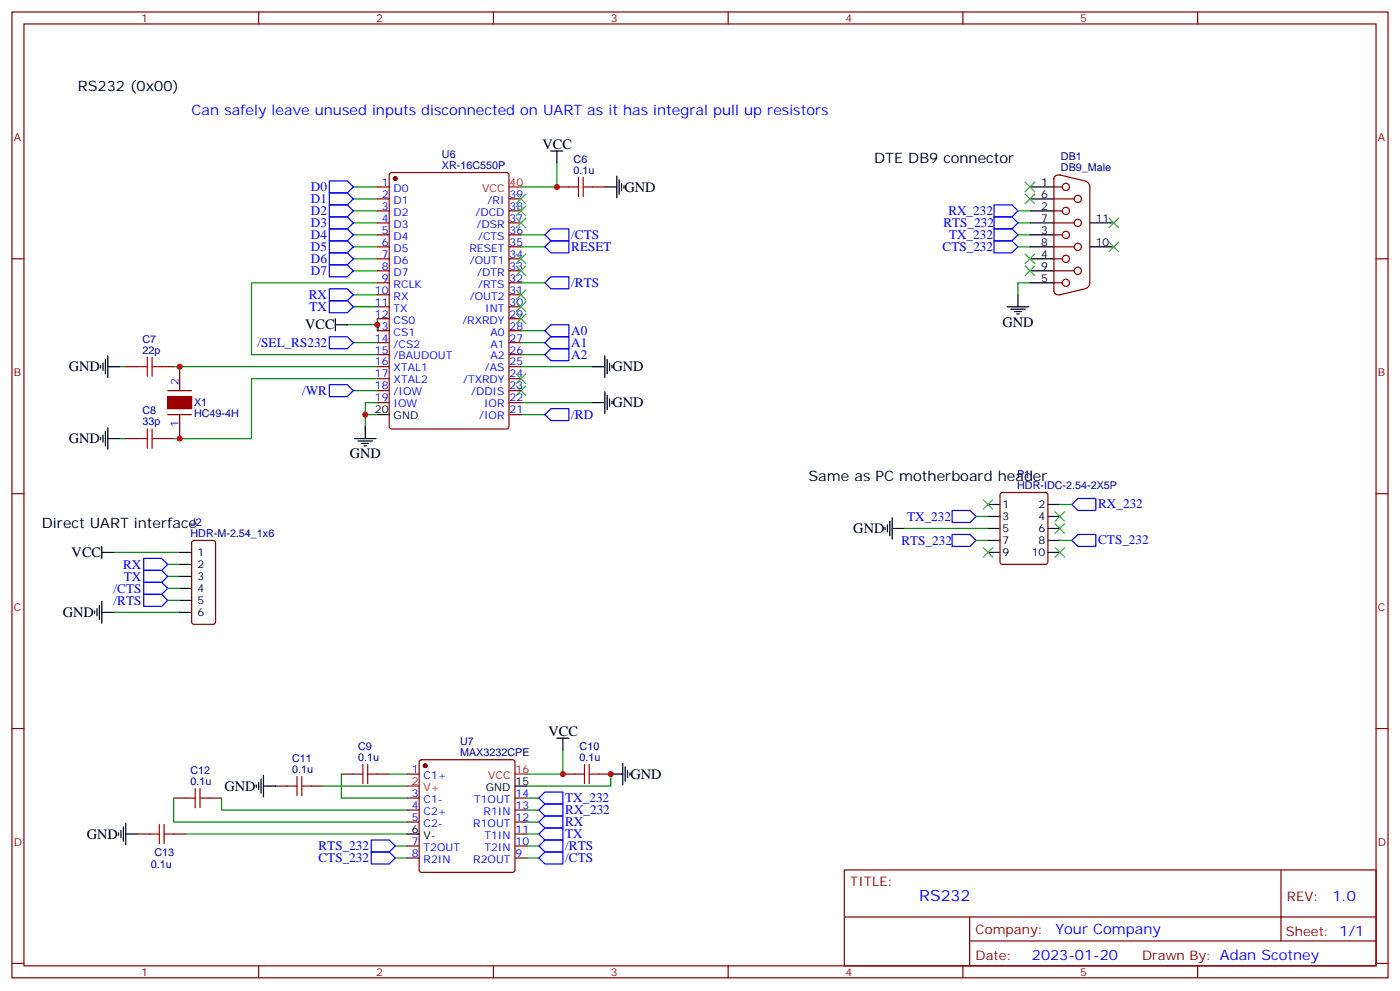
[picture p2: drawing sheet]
<svg xmlns="http://www.w3.org/2000/svg" width="412mm" height="292mm" viewBox="0 0 412 292" stroke-linecap="round" stroke-linejoin="round" font-family="sans-serif">
<g fill="none" stroke="#870000" stroke-width=".35">
<path d="M3.5 3.5h405.4v284.4h-405.4zM7.1 7.1h398.2v277.2h-398.2zM76.2 3.5v3.6M145.3 3.5v3.6M214.5 3.5v3.6M283.6 3.5v3.6M352.8 3.5v3.6M111.1 55h3.6M111.1 58.6h3.6M114.9 51l.5-.2h33.8l.7 .4v74.4l-.4 .6-34.1 .1-.7-.5v-74.3zM149.9 58.6h3.6M164 55h3.6"/>
<path d="M174.6 55h3.6M310.4 55h2.5M310.4 58.6h6M310.4 52.6v33.1M312.2 51.5l7.4 1.8M312.4 51.6a1.31 1.31 0 0 0-1.9 1.1M319.8 53.3a1.77 1.77 0 0 1 1.2 1.7v28.3a1.77 1.77 0 0 1-1.3 1.7M3.5 76.2h3.6M111.1 76.2h3.6M111.1 62.1h3.6M111.1 65.6h3.6M111.1 69.1h3.6"/>
<path d="M111.1 72.7h3.6M111.1 79.7h3.6M149.9 76.2h3.6M149.9 62.1h3.6M149.9 65.6h3.6M149.9 69.1h3.6M149.9 72.7h3.6M149.9 79.7h3.6M310.4 76.2h2.5M310.4 62.1h2.5M310.4 65.6h6M310.4 69.1h2.5"/>
<path d="M310.4 72.7h6M310.4 79.7h6M405.3 76.2h3.6M111.1 83.3h3.6M111.1 86.8h3.6M111.1 90.3h3.6M111.1 93.8h3.6M111.1 97.4h3.6M149.9 83.3h3.6M149.9 86.8h3.6M149.9 90.3h3.6M149.9 93.8h3.6"/>
<path d="M149.9 97.4h3.6M310.4 83.3h2.5M310.5 85.6a1.41 1.41 0 0 0 1.9 1.1M319.6 85l-7.4 1.8M37 107.9h3.6M47.6 107.9h3.6M52.9 107.9v7.1M111.1 107.9h3.6M111.1 100.9h3.6M111.1 104.4h3.6M111.1 111.5h3.6M111.1 115h3.6"/>
<path d="M111.1 118.5h3.6M149.9 107.9h3.6M149.9 100.9h3.6M149.9 104.4h3.6M149.9 111.5h3.6M149.9 115h3.6M149.9 118.5h3.6M37 129.1h3.6M47.6 129.1h3.6M52.9 122.1v7M149.9 122.1h3.6M3.5 145.3h3.6"/>
<path d="M56.7 159.3l.4-.2h5.7l.6 .4 .1 23.6-.5 .6-5.9 .1-.6-.5-.1-23.5zM294.8 145.2l.5-.2h12.7l.6 .4 .1 20.1-.5 .6-12.9 .1-.7-.5v-20zM405.3 145.3h3.6M3.5 214.5h3.6M405.3 214.5h3.6M51.2 234.9h3.5M61.7 234.9h3.6M81.1 231.4h3.6M91.7 231.4h3.5M100.5 227.9h3.6M111.1 227.9h3.6M119.9 227.9h3.6"/>
<path d="M119.9 234.9h3.6M119.9 238.5h3.6M123.7 223.9l.5-.2h26.8l.5 .2 .2 .5v31.7l-.2 .5-.5 .2h-26.8l-.5-.2-.2-.5v-31.7zM151.7 234.9h3.5M151.7 238.5h3.5M165.8 227.9h3.5M176.4 227.9h3.5M40.6 245.5h3.5M51.2 245.5h3.5M119.9 242h3.6M119.9 249.1h3.6M119.9 252.6h3.6"/>
<path d="M151.7 242h3.5M151.7 249.1h3.5M151.7 252.6h3.5M151.7 245.5h3.5M248.7 256.1h156.6v28.2h-156.6zM377.3 256.1v20.9M248.7 270h156.5M285.6 277h119.6M285.6 270v14.1M3.5 283.6h3.6M76.2 284.3v3.6M145.3 284.3v3.6"/>
<path d="M214.5 284.3v3.6M283.6 284.3v3.6M352.8 284.3v3.6M405.3 283.6h3.6"/>
<circle cx="314" cy="55" r="1.06"/>
<circle cx="317.5" cy="58.6" r="1.06"/>
<circle cx="314" cy="76.2" r="1.06"/>
<circle cx="314" cy="69.1" r="1.06"/>
<circle cx="314" cy="62.1" r="1.06"/>
<circle cx="317.5" cy="72.7" r="1.06"/>
<circle cx="317.5" cy="65.6" r="1.06"/>
<circle cx="317.5" cy="79.7" r="1.06"/>
<circle cx="314" cy="83.3" r="1.06"/>
</g>
<g fill="none" stroke="#008700" stroke-width=".35">
<path d="M104.1 58.6h7M104.1 55h7M164 48v7h-10.5M104.1 72.7h7M104.1 79.7h7M104.1 76.2h7M104.1 69.1h7M104.1 65.6h7M104.1 62.1h7M153.5 72.7h7M153.5 69.1h7M299.9 72.7h3.5"/>
<path d="M299.9 69.1h3.5M299.9 65.6h3.5M299.9 62.1h3.5M102.3 95.6h8.8M104.1 90.3h7M104.1 86.8h7M111.1 83.3h-37v21.1h37M111.1 93.8v3.6M153.5 97.4h7M153.5 83.3h7M303.4 83.3h-3.5v3.5M35.3 107.9h1.7"/>
<path d="M51.2 107.9h59.9M104.1 115h7M104.1 100.9h7M111.1 118.5h-3.5v3.6M111.1 111.5h-37v17.6h-22.9M153.5 107.9h21.1M153.5 118.5h21.1M153.5 100.9h7M153.5 104.4h7M35.3 129.1h1.7M111.1 122.1h-3.5v3.5M153.5 122.1h7"/>
<path d="M266.3 155.6h24.7M287.5 159.1h3.5M287.5 152h3.5M312.2 148.5h3.5M312.2 159.1h3.5M33.5 162.6h19.4M49.4 169.7h3.5M49.4 166.2h3.5M49.4 173.2h3.5M49.4 176.7h3.5M33.5 180.3h19.4M51.2 234.9v7.1h68.7"/>
<path d="M65.3 234.9v3.6h54.6M95.2 231.4h24.7M100.5 227.9v7h19.4M114.7 227.9h5.2M155.2 234.9h3.5M155.2 238.5h3.5M165.8 220.8v7.1h-10.6M179.9 227.9v3.5h-24.7M54.7 245.5h65.2M116.4 249.1h3.5M116.4 252.6h3.5M155.2 245.5h3.5"/>
<path d="M155.2 242h3.5M155.2 249.1h3.5M155.2 252.6h3.5"/>
</g>
<g fill="none" stroke="#000" stroke-width=".35">
<path d="M162.3 44.5h3.5M164 44.5v3.5M178.2 55h3.5M181.7 51.9v6.3M182.4 52.9v4.3M183.1 54v2.1M183.8 54.7v.7M303.4 55h7M303.4 58.6h7M303.4 62.1h7M303.4 69.1h7M303.4 76.2h7"/>
<path d="M303.4 65.6h7M303.4 72.7h7M303.4 79.7h7M321 65.6h7.1M321 72.7h7.1M98.8 95.6h3.5M98.8 93.8v3.6M296.7 90.3h6.3M297.7 91h4.3M298.8 91.7h2.1M299.5 92.4h.7M299.9 86.8v3.5"/>
<path d="M303.4 83.3h7M29.6 107.6v.7M30.3 106.9v2.1M31 105.8v4.3M31.7 107.9h3.6M31.7 104.8v6.3M174.6 107.9h3.6M174.6 118.5h3.6M178.2 104.8v6.3M178.2 115.4v6.3M178.9 105.8v4.3M178.9 116.4v4.3"/>
<path d="M179.6 106.9v2.1M179.6 117.5v2.1M180.3 107.6v.7M180.3 118.2v.7M29.6 128.8v.7M30.3 128.1v2.1M31 127v4.2M31.7 129.1h3.6M31.7 125.9v6.4M104.4 129.1h6.4M105.5 129.8h4.2M106.5 130.5h2.2"/>
<path d="M107.2 131.2h.7M107.6 125.6v3.5M111.1 122.1h3.6M260.7 155.2v.7M261.4 154.5v2.1M262.1 153.5v4.2M262.8 155.6h3.5M262.8 152.4v6.4M291 148.5h3.6M291 152h3.6M291 155.6h3.6M291 159.1h3.6"/>
<path d="M308.7 148.5h3.5M308.7 152h3.5M308.7 155.6h3.5M308.7 159.1h3.5M27.9 179.9v.7M28.6 179.2v2.1M29.3 178.2v4.2M30 160.9v3.5M30 177.1v6.3M30 162.6h3.5M52.9 162.6h3.5M52.9 166.2h3.5"/>
<path d="M52.9 169.7h3.5M52.9 173.2h3.5M52.9 176.7h3.5M291 162.6h3.6M308.7 162.6h3.5M30 180.3h3.5M52.9 180.3h3.5M164 217.3h3.6M165.8 217.3v3.5M75.5 231.1v.7M76.2 230.4v2.1M76.9 229.3v4.2"/>
<path d="M77.6 231.4h3.5M77.6 228.2v6.4M151.7 231.4h3.5M179.9 227.9h3.5M183.4 224.7v6.4M184.1 225.8v4.2M184.9 226.8v2.2M185.6 227.5v.7M34.9 245.2v.7M35.6 244.5v2.1M36.3 243.4v4.2M37 245.5h3.6"/>
<path d="M37 242.4v6.3M119.9 245.5h3.6"/>
</g>
<g fill="none" stroke="#00f" stroke-width=".35">
<path d="M97 56.8h5.3l1.8 1.8-1.8 1.7h-5.3zM97 53.3h5.3l1.8 1.7-1.8 1.8h-5.3zM97 78h5.3l1.8 1.7-1.8 1.8h-5.3zM97 74.4h5.3l1.8 1.8-1.8 1.8h-5.3zM97 70.9h5.3l1.8 1.8-1.8 1.7h-5.3zM97 67.4h5.3l1.8 1.7-1.8 1.8h-5.3zM97 63.9h5.3l1.8 1.7-1.8 1.8h-5.3zM97 60.3h5.3l1.8 1.8-1.8 1.8h-5.3zM160.5 72.7l1.8-1.8h5.3v3.5h-5.3zM160.5 69.1l1.8-1.7h5.3v3.5h-5.3zM292.8 60.3h5.3l1.8 1.8-1.8 1.8h-5.3zM292.8 67.4h5.3l1.8 1.7-1.8 1.8h-5.3z"/>
<path d="M292.8 63.9h5.3l1.8 1.7-1.8 1.8h-5.3zM292.8 70.9h5.3l1.8 1.8-1.8 1.7h-5.3zM97 99.1h5.3l1.8 1.8-1.8 1.8h-5.3zM97 88.5h5.3l1.8 1.8-1.8 1.8h-5.3zM97 85h5.3l1.8 1.8-1.8 1.7h-5.3zM160.5 97.4l1.8-1.8h5.3v3.5h-5.3zM160.5 83.3l1.8-1.8h5.3v3.5h-5.3zM97 113.2h5.3l1.8 1.8-1.8 1.8h-5.3zM160.5 104.4l1.8-1.7h5.3v3.5h-5.3zM160.5 100.9l1.8-1.8h5.3v3.6h-5.3zM160.5 122.1l1.8-1.8h5.3v3.5h-5.3zM280.5 157.3h5.3l1.7 1.8-1.7 1.8h-5.3z"/>
<path d="M280.5 150.3h5.3l1.7 1.7-1.7 1.8h-5.3zM315.7 159.1l1.8-1.8h5.3v3.6h-5.3zM317.5 146.8h5.3v3.5h-5.3l-1.8-1.8zM42.3 167.9h5.3l1.8 1.8-1.8 1.7h-5.3zM42.3 164.4h5.3l1.8 1.8-1.8 1.7h-5.3zM42.3 171.4h5.3l1.8 1.8-1.8 1.8h-5.3zM42.3 175h5.3l1.8 1.7-1.8 1.8h-5.3zM158.7 234.9l1.8-1.7h5.3v3.5h-5.3zM158.7 238.5l1.8-1.8h5.3v3.5h-5.3zM109.4 247.3h5.3l1.7 1.8-1.7 1.7h-5.3zM109.4 250.8h5.3l1.7 1.8-1.7 1.8h-5.3zM158.7 245.5l1.8-1.7h5.3v3.5h-5.3z"/>
<path d="M158.7 249.1l1.8-1.8h5.3v3.5h-5.3zM158.7 242l1.8-1.8h5.3v3.6h-5.3zM158.7 252.6l1.8-1.8h5.3v3.6h-5.3z"/>
</g>
<g fill="none" stroke="#3c3" stroke-width=".35">
<path d="M152 57.2l2.9 2.8M154.9 57.2l-2.9 2.8M302 53.6l2.8 2.8M302 57.2l2.8 2.8M304.8 53.6l-2.8 2.8M304.8 57.2l-2.8 2.8M152 74.8l2.9 2.8M152 60.7l2.9 2.8M152 64.2l2.9 2.8M152 78.3l2.9 2.8M154.9 74.8l-2.9 2.8M154.9 60.7l-2.9 2.8"/>
<path d="M154.9 64.2l-2.9 2.8M154.9 78.3l-2.9 2.8M302 74.8l2.8 2.8M302 78.3l2.8 2.8M304.8 74.8l-2.8 2.8M304.8 78.3l-2.8 2.8M326.7 64.2l2.8 2.8M326.7 71.3l2.8 2.8M329.5 64.2l-2.8 2.8M329.5 71.3l-2.8 2.8M152 85.4l2.9 2.8M152 92.4l2.9 2.8"/>
<path d="M152 88.9l2.9 2.8M154.9 85.4l-2.9 2.8M154.9 92.4l-2.9 2.8M154.9 88.9l-2.9 2.8M152 113.6l2.9 2.8M152 110.1l2.9 2.8M154.9 113.6l-2.9 2.8M154.9 110.1l-2.9 2.8M289.6 147.1l2.9 2.8M292.5 147.1l-2.9 2.8M310.8 150.6l2.8 2.9M310.8 154.2l2.8 2.8"/>
<path d="M313.6 150.6l-2.8 2.9M313.6 154.2l-2.8 2.8M289.6 161.2l2.9 2.8M292.5 161.2l-2.9 2.8M310.8 161.2l2.8 2.8M313.6 161.2l-2.8 2.8"/>
</g>
<g fill="none" stroke="#a10000" stroke-width=".35">
<path d="M167.6 55h2.8M170.4 52.2v5.7M171.8 55h2.8M171.8 52.2v5.7M40.6 107.9h2.8M43.4 105.1v5.7M44.8 105.1v5.7M44.8 107.9h2.8M40.6 129.1h2.8M43.4 126.3v5.6M44.8 129.1h2.8M44.8 126.3v5.6"/>
<path d="M54.7 234.9h2.8M57.5 232.1v5.7M58.9 234.9h2.8M58.9 232.1v5.7M84.7 231.4h2.8M87.5 228.6v5.6M88.9 231.4h2.8M88.9 228.6v5.6M104.1 227.9h2.8M106.9 225.1v5.6M108.3 227.9h2.8M108.3 225.1v5.6"/>
<path d="M169.3 227.9h2.9M172.2 225.1v5.6M173.6 227.9h2.8M173.6 225.1v5.6M44.1 245.5h2.8M46.9 242.7v5.7M48.3 245.5h2.9M48.3 242.7v5.7"/>
</g>
<path d="M49.4 115h7M49.4 122.1h7" fill="none" stroke="#900" stroke-width=".35"/>
<path d="M49.4 116.8h7v3.5h-7z" fill="#900" stroke="#900" stroke-width=".35"/>
<g fill="#870000" stroke="#870000" stroke-width=".35">
<circle cx="116.4" cy="52.6" r=".53"/>
<circle cx="125.2" cy="225.4" r=".53"/>
</g>
<path d="M149.9 55h3.6M119.9 231.4h3.6M151.7 227.9h3.5" fill="none" stroke="#f00" stroke-width=".35"/>
<g fill="#c00">
<circle cx="107.6" cy="122.1" r=".88"/>
<circle cx="52.9" cy="129.1" r=".88"/>
<circle cx="52.9" cy="107.9" r=".88"/>
<circle cx="111.1" cy="95.6" r=".88"/>
<circle cx="164" cy="55" r=".88"/>
<circle cx="165.8" cy="227.9" r=".88"/>
<circle cx="179.9" cy="227.9" r=".88"/>
</g>
<text font-size="4.6" fill="#00f" x="270.8" y="265.1">RS232</text>
<g font-size="4.2">
<text x="22.9" y="26.8">RS232 (0x00)</text>
<text x="159.8" y="43.7">VCC</text>
<text x="257.5" y="48">DTE DB9 connector</text>
<text x="184" y="56.4">GND</text>
<text x="89.9" y="96.9">VCC</text>
<text x="295.3" y="96.3">GND</text>
<text x="20.3" y="109.3">GND</text>
<text x="180.4" y="109.3">GND</text>
<text x="180.4" y="119.9">GND</text>
<text x="20.3" y="130.4">GND</text>
<text x="103" y="134.8">GND</text>
<text x="238.1" y="141.5">Same as PC motherboard header</text>
<text x="12.3" y="155.6">Direct UART interface</text>
<text x="251.4" y="156.9">GND</text>
<text x="21.1" y="164">VCC</text>
<text x="18.5" y="181.6">GND</text>
<text x="161.6" y="216.6">VCC</text>
<text x="66.1" y="232.8">GND</text>
<text x="185.7" y="229.3">GND</text>
<text x="25.6" y="246.9">GND</text>
</g>
<g font-size="4.2" fill="#00f">
<text x="56.4" y="33.9">Can safely leave unused inputs disconnected on UART as it has integral pull up resistors</text>
<text x="392.5" y="265.4">1.0</text>
<text x="310.9" y="274.9">Your Company</text>
<text x="304" y="282.7">2023-01-20</text>
</g>
<g font-size="3.9" fill="#00f">
<text x="91.6" y="59.8">D1</text>
<text x="91.6" y="56.3">D0</text>
<text x="91.6" y="63.3">D2</text>
<text x="279.4" y="63.3">RX_232</text>
<text x="91.6" y="70.4">D4</text>
<text x="91.6" y="66.9">D3</text>
<text x="168.3" y="70.3">/CTS</text>
<text x="277.9" y="66.9">RTS_232</text>
<text x="279.6" y="70.4">TX_232</text>
<text x="91.6" y="77.4">D6</text>
<text x="91.6" y="73.9">D5</text>
<text x="168.3" y="73.8">RESET</text>
<text x="277.7" y="73.9">CTS_232</text>
<text x="91.6" y="81">D7</text>
<text x="91" y="88">RX</text>
<text x="168.3" y="84.4">/RTS</text>
<text x="91.1" y="91.6">TX</text>
<text x="168.3" y="98.5">A0</text>
<text x="75.9" y="102.1">/SEL_RS232</text>
<text x="168.3" y="105.6">A2</text>
<text x="168.3" y="102">A1</text>
<text x="89" y="116.3">/WR</text>
<text x="168.3" y="123.2">/RD</text>
<text x="323.5" y="149.7">RX_232</text>
<text x="267.2" y="153.3">TX_232</text>
<text x="265.6" y="160.4">RTS_232</text>
<text x="323.5" y="160.2">CTS_232</text>
<text x="36.3" y="167.4">RX</text>
<text x="36.5" y="170.9">TX</text>
<text x="33.5" y="174.5">/CTS</text>
<text x="33.5" y="178">/RTS</text>
<text x="166.5" y="236.1">TX_232</text>
<text x="166.5" y="239.6">RX_232</text>
<text x="166.5" y="243.2">RX</text>
<text x="93.8" y="250.3">RTS_232</text>
<text x="166.5" y="246.7">TX</text>
<text x="166.5" y="250.2">/RTS</text>
<text x="93.8" y="253.8">CTS_232</text>
<text x="166.5" y="253.7">/CTS</text>
</g>
<g font-size="3.9" fill="#800">
<text x="250.5" y="260.7">TITLE:</text>
<text x="379.1" y="265.4">REV:</text>
<text x="287.4" y="274.9">Company:</text>
<text x="378.7" y="275.5">Sheet: 1/1</text>
<text x="287.4" y="282.6">Date:</text>
<text x="336.4" y="282.7">Drawn By: Adan Scotney</text>
</g>
<g font-size="3.2" fill="#800">
<text x="41.6" y="6.5">1</text>
<text x="110.8" y="6.5">2</text>
<text x="179.9" y="6.5">3</text>
<text x="249.1" y="6.5">4</text>
<text x="318.2" y="6.5">5</text>
<text x="4.1" y="41.6">A</text>
<text x="405.9" y="41.6">A</text>
<text x="4.1" y="110.8">B</text>
<text x="405.9" y="110.8">B</text>
<text x="4.1" y="179.9">C</text>
<text x="405.9" y="179.9">C</text>
<text x="4.1" y="249.1">D</text>
<text x="405.9" y="249.1">D</text>
<text x="41.6" y="287.3">1</text>
<text x="110.8" y="287.3">2</text>
<text x="179.9" y="287.3">3</text>
<text x="249.1" y="287.3">4</text>
<text x="318.2" y="287.3">5</text>
</g>
<g font-size="3.2" fill="#000080">
<text x="130.2" y="46.6">U6</text>
<text x="169" y="48">C6</text>
<text x="312.5" y="47.2">DB1</text>
<text x="130.2" y="49.7">XR-16C550P</text>
<text x="169" y="51.2">0.1u</text>
<text x="312.5" y="50.4">DB9_Male</text>
<text x="42" y="100.8">C7</text>
<text x="42" y="104.1">22p</text>
<text x="57.1" y="119.7">X1</text>
<text x="42" y="125.2">33p</text>
<text x="42" y="122">C8</text>
<text x="57.1" y="122.9">HC49-4H</text>
<text x="299.6" y="143.9">HDR-IDC-2.54-2X5P</text>
<text x="299.6" y="140.8">P1</text>
<text x="56.1" y="154.8">J2</text>
<text x="56.1" y="158">HDR-M-2.54_1x6</text>
<text x="105.5" y="220.8">C9</text>
<text x="135.5" y="219.4">U7</text>
<text x="170.7" y="220.8">C10</text>
<text x="56.1" y="227.9">C12</text>
<text x="86.1" y="227.5">0.1u</text>
<text x="86.1" y="224.4">C11</text>
<text x="105.5" y="224">0.1u</text>
<text x="135.5" y="222.6">MAX3232CPE</text>
<text x="170.7" y="224">0.1u</text>
<text x="56.1" y="231.1">0.1u</text>
<text x="45.5" y="252">C13</text>
<text x="44.4" y="255.5">0.1u</text>
</g>
<g font-size="3.2" fill="#00f">
<text x="112.5" y="54.7">1</text>
<text x="112.5" y="58.2">2</text>
<text x="116" y="56.4">D0</text>
<text x="116" y="60">D1</text>
<text x="143.6" y="60">/RI</text>
<text x="150.1" y="58.2">39</text>
<text x="112.5" y="61.7">3</text>
<text x="112.5" y="65.3">4</text>
<text x="116" y="63.5">D2</text>
<text x="140.1" y="63.5">/DCD</text>
<text x="150.1" y="65.3">37</text>
<text x="150.1" y="61.7">38</text>
<text x="112.5" y="68.8">5</text>
<text x="116" y="67">D3</text>
<text x="116" y="70.6">D4</text>
<text x="140.4" y="67">/DSR</text>
<text x="140.8" y="70.6">/CTS</text>
<text x="150.1" y="68.8">36</text>
<text x="112.5" y="72.3">6</text>
<text x="112.5" y="75.8">7</text>
<text x="116" y="74.1">D5</text>
<text x="116" y="77.6">D6</text>
<text x="138.3" y="74.1">RESET</text>
<text x="138.4" y="77.6">/OUT1</text>
<text x="150.1" y="75.8">34</text>
<text x="150.1" y="72.3">35</text>
<text x="112.5" y="79.4">8</text>
<text x="112.5" y="82.9">9</text>
<text x="116" y="81.1">D7</text>
<text x="140.6" y="81.1">/DTR</text>
<text x="150.1" y="82.9">32</text>
<text x="150.1" y="79.4">33</text>
<text x="110.4" y="86.4">10</text>
<text x="110.4" y="90">11</text>
<text x="116" y="84.7">RCLK</text>
<text x="116" y="88.2">RX</text>
<text x="138.4" y="88.2">/OUT2</text>
<text x="140.9" y="84.7">/RTS</text>
<text x="150.1" y="90">30</text>
<text x="150.1" y="86.4">31</text>
<text x="110.4" y="93.5">12</text>
<text x="116" y="91.7">TX</text>
<text x="116" y="95.2">CS0</text>
<text x="136.2" y="95.2">/RXRDY</text>
<text x="143" y="91.7">INT</text>
<text x="150.1" y="93.5">29</text>
<text x="110.4" y="97">13</text>
<text x="110.4" y="100.5">14</text>
<text x="116" y="98.8">CS1</text>
<text x="144.4" y="98.8">A0</text>
<text x="150.1" y="100.5">27</text>
<text x="150.1" y="97">28</text>
<text x="110.4" y="104.1">15</text>
<text x="110.4" y="107.6">16</text>
<text x="116" y="102.3">/CS2</text>
<text x="116" y="105.8">/BAUDOUT</text>
<text x="144.4" y="105.8">A2</text>
<text x="144.4" y="102.3">A1</text>
<text x="150.1" y="107.6">25</text>
<text x="150.1" y="104.1">26</text>
<text x="52.6" y="113.2" transform="rotate(-90 52.6 113.2)">2</text>
<text x="110.4" y="111.1">17</text>
<text x="116" y="109.4">XTAL1</text>
<text x="116" y="112.9">XTAL2</text>
<text x="136.5" y="112.9">/TXRDY</text>
<text x="142.8" y="109.4">/AS</text>
<text x="150.1" y="111.1">24</text>
<text x="110.4" y="114.7">18</text>
<text x="110.4" y="118.2">19</text>
<text x="116" y="116.4">/IOW</text>
<text x="116" y="119.9">IOW</text>
<text x="138.8" y="116.4">/DDIS</text>
<text x="142.6" y="119.9">IOR</text>
<text x="150.1" y="118.2">22</text>
<text x="150.1" y="114.7">23</text>
<text x="52.6" y="125.8" transform="rotate(-90 52.6 125.8)">1</text>
<text x="141.1" y="123.5">/IOR</text>
<text x="150.1" y="121.7">21</text>
<text x="121.3" y="227.5">1</text>
<text x="124.8" y="229.3">C1+</text>
<text x="121.3" y="234.6">3</text>
<text x="121.3" y="238.1">4</text>
<text x="124.8" y="236.4">C1-</text>
<text x="124.8" y="239.9">C2+</text>
<text x="139.6" y="236.4">T1OUT</text>
<text x="142.5" y="239.9">R1IN</text>
<text x="151.9" y="238.1">13</text>
<text x="151.9" y="234.6">14</text>
<text x="121.3" y="241.7">5</text>
<text x="124.8" y="243.4">C2-</text>
<text x="139.4" y="243.4">R1OUT</text>
<text x="151.9" y="245.2">11</text>
<text x="151.9" y="241.7">12</text>
<text x="121.3" y="248.7">7</text>
<text x="124.8" y="250.5">T2OUT</text>
<text x="142.7" y="250.5">T2IN</text>
<text x="142.7" y="246.9">T1IN</text>
<text x="151.9" y="248.7">10</text>
<text x="121.3" y="252.2">8</text>
<text x="124.8" y="254">R2IN</text>
<text x="139.4" y="254">R2OUT</text>
<text x="151.9" y="252.2">9</text>
</g>
<g font-size="3.2" fill="#f00">
<text x="142" y="56.4">VCC</text>
<text x="150.1" y="54.7">40</text>
<text x="151.9" y="227.5">16</text>
<text x="121.3" y="231.1">2</text>
<text x="124.8" y="232.8">V+</text>
<text x="143.8" y="229.3">VCC</text>
</g>
<g font-size="3.2">
<text x="306.7" y="54.7">1</text>
<text x="306.7" y="58.2">6</text>
<text x="306.7" y="61.7">2</text>
<text x="306.7" y="65.3">7</text>
<text x="322.8" y="65.3">11</text>
<text x="306.7" y="68.8">3</text>
<text x="306.7" y="75.8">4</text>
<text x="306.7" y="72.3">8</text>
<text x="322.8" y="72.3">10</text>
<text x="306.7" y="82.9">5</text>
<text x="306.7" y="79.4">9</text>
<text x="110.4" y="121.7">20</text>
<text x="116" y="123.5">GND</text>
<text x="295.3" y="149.6">1</text>
<text x="306" y="149.6">2</text>
<text x="295.3" y="153.1">3</text>
<text x="306" y="153.1">4</text>
<text x="295.3" y="156.6">5</text>
<text x="295.3" y="160.2">7</text>
<text x="306" y="156.6">6</text>
<text x="306" y="160.2">8</text>
<text x="58.2" y="163.7">1</text>
<text x="58.2" y="167.2">2</text>
<text x="295.3" y="163.7">9</text>
<text x="303.9" y="163.7">10</text>
<text x="58.2" y="170.7">3</text>
<text x="58.2" y="174.3">4</text>
<text x="58.2" y="177.8">5</text>
<text x="58.2" y="181.3">6</text>
<text x="143.1" y="232.8">GND</text>
<text x="151.9" y="231.1">15</text>
<text x="121.3" y="245.2">6</text>
<text x="124.8" y="246.9">V-</text>
</g>
</svg>
